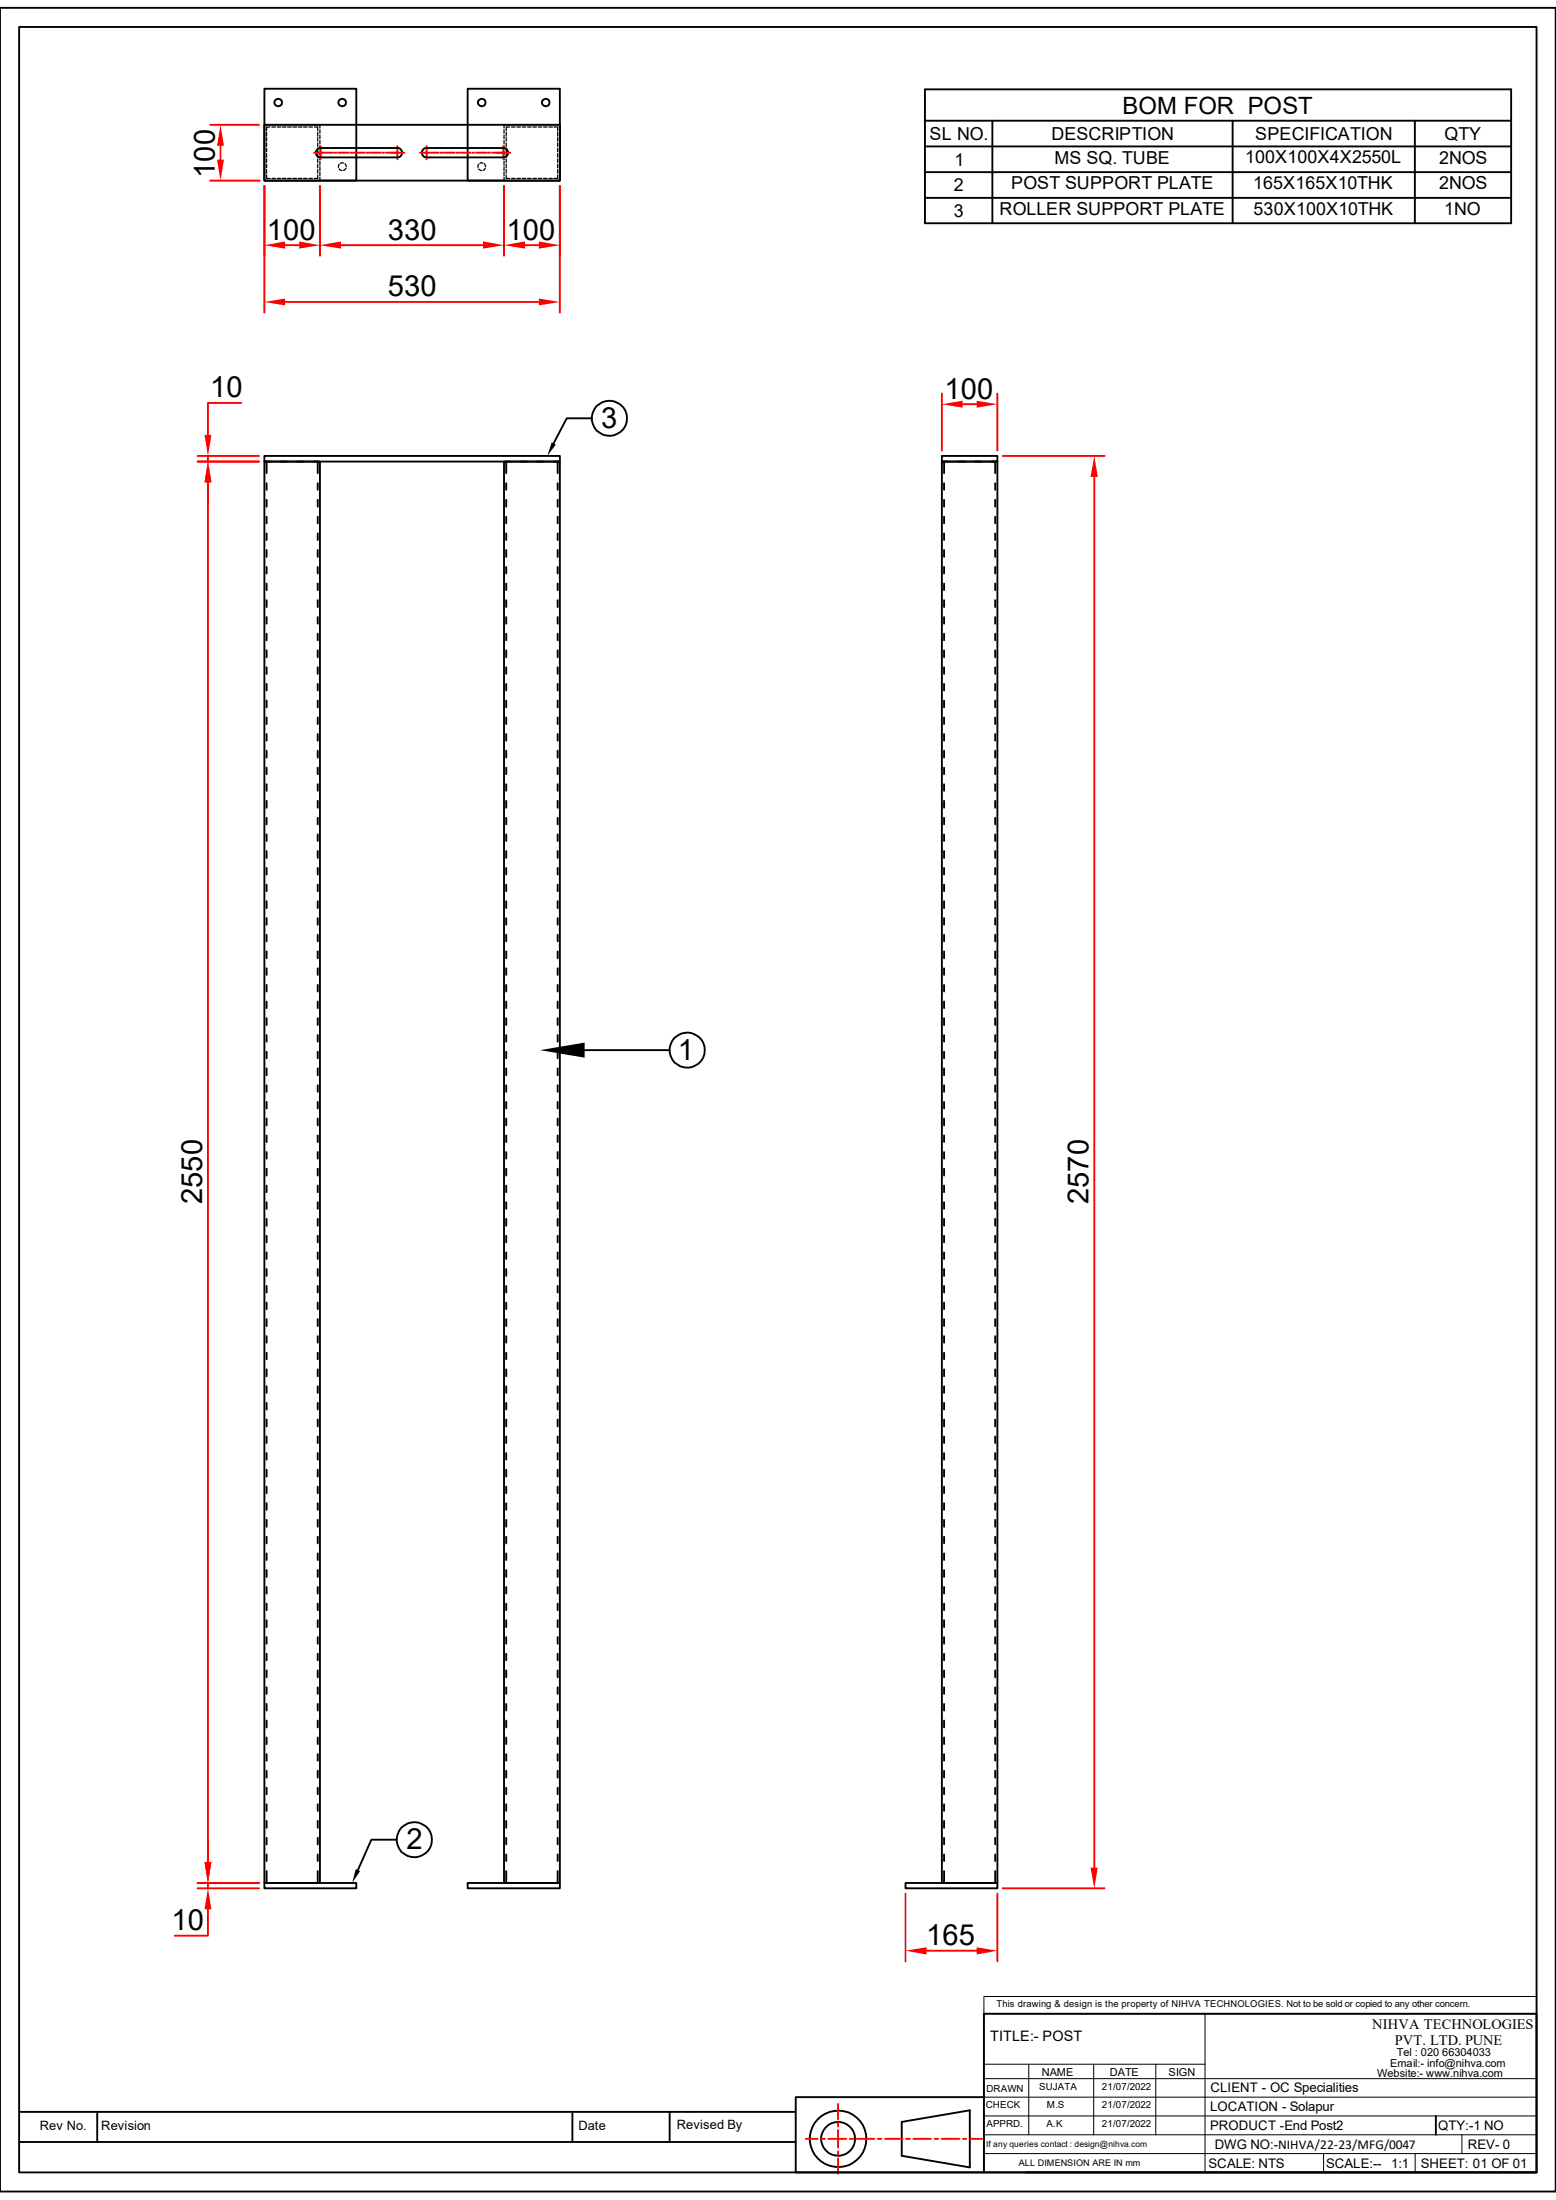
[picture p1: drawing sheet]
<svg xmlns="http://www.w3.org/2000/svg" width="210mm" height="297mm" viewBox="0 0 210 297" stroke-linecap="round" stroke-linejoin="round" font-family="sans-serif">
<g fill="none" stroke="#000" stroke-width=".25">
<path d="M0 1.1h210v294.8h-210zM2.6 3.6h204.8v289.7h-204.8zM35.7 16.8h39.9v7.6h-39.9zM35.7 12h12.4v12.4h-12.4zM63.1 12h12.5v12.4h-12.5zM43 20h10.6a.64 .64 0 0 1 .7 .6 .64 .64 0 0 1-.7 .7h-10.3a.65 .65 0 0 1-.7-.5 .65 .65 0 0 1 .4-.8zM57.3 20h10.6a.64 .64 0 0 1 .7 .6 .64 .64 0 0 1-.7 .7h-10.3a.65 .65 0 0 1-.7-.5 .65 .65 0 0 1 .4-.8zM35.7 61.6h39.9v.7h-39.9zM35.7 62.3h7.5v191.9h-7.5zM36 65.2v.9M36 67.5v.9M36 69.8v.9"/>
<path d="M36 72v.9M36 74.3v.9M36 76.5v.9M36 78.8v.9M36.5 62.3h-.5v1.6M37.8 62.3h.9M40.1 62.3h.9M42.4 62.3h.5v1.6M42.9 65.2v.9M42.9 67.5v.9M42.9 69.8v.9M42.9 72v.9"/>
<path d="M42.9 74.3v.9M42.9 76.5v.9M42.9 78.8v.9M68 62.3h7.6v191.9h-7.6zM68.3 65.2v.9M68.3 67.5v.9M68.3 69.8v.9M68.3 72v.9M68.3 74.3v.9M68.3 76.5v.9M68.3 78.8v.9M68.9 62.3h-.6v1.6"/>
<path d="M70.2 62.3h.9M72.5 62.3h.9M74.7 62.3h.6v1.6M75.3 65.2v.9M75.3 67.5v.9M75.3 69.8v.9M75.3 72v.9M75.3 74.3v.9M75.3 76.5v.9M75.3 78.8v.9M36 81v1M36 83.3v.9"/>
<path d="M36 85.6v.8M36 87.8v.9M36 90.1v.9M36 92.3v.9M36 94.6v.9M36 96.9v.8M36 99.1v.9M42.9 81v1M42.9 83.3v.9M42.9 85.6v.8M42.9 87.8v.9M42.9 90.1v.9"/>
<path d="M42.9 92.3v.9M42.9 94.6v.9M42.9 96.9v.8M42.9 99.1v.9M68.3 81v1M68.3 83.3v.9M68.3 85.6v.8M68.3 87.8v.9M68.3 90.1v.9M68.3 92.3v.9M68.3 94.6v.9M68.3 96.9v.8"/>
<path d="M68.3 99.1v.9M75.3 81v1M75.3 83.3v.9M75.3 85.6v.8M75.3 87.8v.9M75.3 90.1v.9M75.3 92.3v.9M75.3 94.6v.9M75.3 96.9v.8M75.3 99.1v.9M36 101.3v1M36 103.6v.9"/>
<path d="M36 105.9v.9M36 108.1v1M36 110.4v.9M36 112.6v.9M36 114.9v.9M36 117.2v.9M36 119.4v.9M42.9 101.3v1M42.9 103.6v.9M42.9 105.9v.9M42.9 108.1v1M42.9 110.4v.9"/>
<path d="M42.9 112.6v.9M42.9 114.9v.9M42.9 117.2v.9M42.9 119.4v.9M68.3 101.3v1M68.3 103.6v.9M68.3 105.9v.9M68.3 108.1v1M68.3 110.4v.9M68.3 112.6v.9M68.3 114.9v.9M68.3 117.2v.9"/>
<path d="M68.3 119.4v.9M75.3 101.3v1M75.3 103.6v.9M75.3 105.9v.9M75.3 108.1v1M75.3 110.4v.9M75.3 112.6v.9M75.3 114.9v.9M75.3 117.2v.9M75.3 119.4v.9M36 121.7v.9M36 124v.8"/>
<path d="M36 126.2v.9M36 128.4v1M36 130.7v.9M36 133v.9M36 135.2v.9M36 137.5v.9M36 139.7v.9M42.9 121.7v.9M42.9 124v.8M42.9 126.2v.9M42.9 128.4v1M42.9 130.7v.9"/>
<path d="M42.9 133v.9M42.9 135.2v.9M42.9 137.5v.9M42.9 139.7v.9M68.3 121.7v.9M68.3 124v.8M68.3 126.2v.9M68.3 128.4v1M68.3 130.7v.9M68.3 133v.9M68.3 135.2v.9M68.3 137.5v.9"/>
<path d="M68.3 139.7v.9M75.3 121.7v.9M75.3 124v.8M75.3 126.2v.9M75.3 128.4v1M75.3 130.7v.9M75.3 133v.9M75.3 135.2v.9M75.3 137.5v.9M75.3 139.7v.9M36 142v.9M36 144.2v1"/>
<path d="M36 146.5v.9M36 148.8v.8M36 151v.9M36 153.3v.9M36 155.5v.9M36 157.8v.9M42.9 142v.9M42.9 144.2v1M42.9 146.5v.9M42.9 148.8v.8M42.9 151v.9M42.9 153.3v.9"/>
<path d="M42.9 155.5v.9M42.9 157.8v.9M68.3 142v.9M68.3 144.2v1M68.3 146.5v.9M68.3 148.8v.8M68.3 151v.9M68.3 153.3v.9M68.3 155.5v.9M68.3 157.8v.9M75.3 142v.9M75.3 144.2v1"/>
<path d="M75.3 146.5v.9M75.3 148.8v.8M75.3 151v.9M75.3 153.3v.9M75.3 155.5v.9M75.3 157.8v.9M36 160.1v.9M36 162.3v.9M36 164.5v1M36 166.8v.9M36 169.1v.9M36 171.3v1"/>
<path d="M36 173.6v.9M36 175.9v.8M36 178.1v.9M42.9 160.1v.9M42.9 162.3v.9M42.9 164.5v1M42.9 166.8v.9M42.9 169.1v.9M42.9 171.3v1M42.9 173.6v.9M42.9 175.9v.8M42.9 178.1v.9"/>
<path d="M68.3 160.1v.9M68.3 162.3v.9M68.3 164.5v1M68.3 166.8v.9M68.3 169.1v.9M68.3 171.3v1M68.3 173.6v.9M68.3 175.9v.8M68.3 178.1v.9M75.3 160.1v.9M75.3 162.3v.9M75.3 164.5v1"/>
<path d="M75.3 166.8v.9M75.3 169.1v.9M75.3 171.3v1M75.3 173.6v.9M75.3 175.9v.8M75.3 178.1v.9M36 180.4v.9M36 182.6v.9M36 184.9v.9M36 187.2v.8M36 189.4v.9M36 191.6v1"/>
<path d="M36 193.9v.9M36 196.2v.9M36 198.4v.9M42.9 180.4v.9M42.9 182.6v.9M42.9 184.9v.9M42.9 187.2v.8M42.9 189.4v.9M42.9 191.6v1M42.9 193.9v.9M42.9 196.2v.9M42.9 198.4v.9"/>
<path d="M68.3 180.4v.9M68.3 182.6v.9M68.3 184.9v.9M68.3 187.2v.8M68.3 189.4v.9M68.3 191.6v1M68.3 193.9v.9M68.3 196.2v.9M68.3 198.4v.9M75.3 180.4v.9M75.3 182.6v.9M75.3 184.9v.9"/>
<path d="M75.3 187.2v.8M75.3 189.4v.9M75.3 191.6v1M75.3 193.9v.9M75.3 196.2v.9M75.3 198.4v.9M36 200.7v.9M36 202.9v.9M36 205.2v.9M36 207.5v.9M36 209.7v.9M36 212v.9"/>
<path d="M36 214.2v.9M36 216.5v.9M36 218.7v1M42.9 200.7v.9M42.9 202.9v.9M42.9 205.2v.9M42.9 207.5v.9M42.9 209.7v.9M42.9 212v.9M42.9 214.2v.9M42.9 216.5v.9M42.9 218.7v1"/>
<path d="M68.3 200.7v.9M68.3 202.9v.9M68.3 205.2v.9M68.3 207.5v.9M68.3 209.7v.9M68.3 212v.9M68.3 214.2v.9M68.3 216.5v.9M68.3 218.7v1M75.3 200.7v.9M75.3 202.9v.9M75.3 205.2v.9"/>
<path d="M75.3 207.5v.9M75.3 209.7v.9M75.3 212v.9M75.3 214.2v.9M75.3 216.5v.9M75.3 218.7v1M36 221v.9M36 223.3v.9M36 225.5v.9M36 227.8v.9M36 230v.9M36 232.3v.9"/>
<path d="M36 234.6v.9M36 236.8v.9M36 239.1v.9M42.9 221v.9M42.9 223.3v.9M42.9 225.5v.9M42.9 227.8v.9M42.9 230v.9M42.9 232.3v.9M42.9 234.6v.9M42.9 236.8v.9M42.9 239.1v.9"/>
<path d="M68.3 221v.9M68.3 223.3v.9M68.3 225.5v.9M68.3 227.8v.9M68.3 230v.9M68.3 232.3v.9M68.3 234.6v.9M68.3 236.8v.9M68.3 239.1v.9M75.3 221v.9M75.3 223.3v.9M75.3 225.5v.9"/>
<path d="M75.3 227.8v.9M75.3 230v.9M75.3 232.3v.9M75.3 234.6v.9M75.3 236.8v.9M75.3 239.1v.9M35.7 254.2h12.4v.7h-12.4zM36 252.6v1.6h.5M36 241.3v.9M36 243.6v.9M36 245.8v1M36 248.1v.9"/>
<path d="M36 250.4v.8M37.8 254.2h.9M40.1 254.2h.9M42.9 241.3v.9M42.9 243.6v.9M42.9 245.8v1M42.9 248.1v.9M42.9 250.4v.8M42.9 252.6v1.6h-.5M63.1 254.2h12.5v.7h-12.5zM68.3 252.6v1.6h.6M68.3 241.3v.9"/>
<path d="M68.3 243.6v.9M68.3 245.8v1M68.3 248.1v.9M68.3 250.4v.8M70.2 254.2h.9M72.5 254.2h.9M75.3 252.6v1.6h-.6M75.3 241.3v.9M75.3 243.6v.9M75.3 245.8v1M75.3 248.1v.9M75.3 250.4v.8"/>
<path d="M138.4 293.3h69"/>
<circle cx="37.6" cy="13.9" r=".51"/>
<circle cx="46.2" cy="13.9" r=".51"/>
<circle cx="65" cy="13.9" r=".51"/>
<circle cx="73.7" cy="13.9" r=".51"/>
</g>
<g fill="none" stroke="#000" stroke-width=".17">
<path d="M35.7 17.5v.5M35.7 18.2v.5M35.7 19v.4M35.7 19.7v.5M36 17.9v.5M36 18.6v.4M36 19.3v.5M36.1 16.8h-.4v.5M36.3 16.8h.5M36.4 17.1h-.4v.6M36.7 17.1h.5M37 16.8h.5"/>
<path d="M37.4 17.1h.5M37.8 16.8h.4M38.1 17.1h.5M38.5 16.8h.4M38.8 17.1h.5M39.2 16.8h.5M39.5 17.1h.5M39.9 16.8h.5M40.3 17.1h.5M40.6 16.8h.5M41 17.1h.4M41.4 16.8h.4"/>
<path d="M41.7 17.1h.5M42.1 16.8h.4M42.4 17.1h.5v.6M42.8 16.8h.4v.5M42.9 17.9v.5M42.9 18.6v.5M42.9 19.3v.5M43.2 17.5v.5M43.2 18.2v.5M43.2 19v.4M43.2 19.7v.5M68 17.5v.5"/>
<path d="M68 18.2v.5M68 19v.4M68 19.7v.5M68.3 17.9v.5M68.3 18.6v.5M68.3 19.3v.5M68.5 16.8h-.5v.5M68.7 16.8h.5M68.8 17.1h-.5v.6M69 17.1h.5M69.4 16.8h.5M69.8 17.1h.4"/>
<path d="M70.1 16.8h.5M70.5 17.1h.5M70.8 16.8h.5M71.2 17.1h.5M71.5 16.8h.6M71.9 17.1h.5M72.3 16.8h.4M72.6 17.1h.5M73 16.8h.4M73.4 17.1h.4M73.7 16.8h.5M74.1 17.1h.4"/>
<path d="M74.4 16.8h.5M74.8 17.1h.5v.6M75.1 16.8h.5v.5M75.3 17.9v.5M75.3 18.6v.4M75.3 19.3v.5M75.6 17.5v.5M75.6 18.2v.5M75.6 19v.4M75.6 19.7v.5M35.7 24v.4h.4M35.7 20.4v.5"/>
<path d="M35.7 21.1v.5M35.7 21.8v.5M35.7 22.5v.5M35.7 23.2v.5M36 23.6v.5h.4M36 20v.5M36 20.7v.5M36 21.5v.4M36 22.2v.4M36 22.9v.5M36.3 24.4h.5M36.7 24.1h.5"/>
<path d="M37 24.4h.5M37.4 24.1h.5M37.8 24.4h.4M38.1 24.1h.5M38.5 24.4h.4M38.8 24.1h.5M39.2 24.4h.5M39.5 24.1h.5M39.9 24.4h.5M40.3 24.1h.5M40.6 24.4h.5M41 24.1h.4"/>
<path d="M41.4 24.4h.4M41.7 24.1h.5M42.1 24.4h.4M42.9 20v.5M42.9 20.7v.5M42.9 21.5v.4M42.9 22.2v.4M42.9 22.9v.5M42.9 23.6v.5h-.5M43.2 20.4v.5M43.2 21.1v.5M43.2 21.8v.5"/>
<path d="M43.2 22.5v.5M43.2 23.2v.5M43.2 24v.4h-.4M45.8 22.2l-.1 .4M45.8 22.8l.3 .2M46.4 22l-.5 .1M46.6 22.1l.1 .4M46.7 22.7l-.2 .2-.1 .1M64.6 22.2l-.1 .4M64.6 22.8l.4 .2M65.2 22l-.4 .1M65.4 22.1l.1 .4"/>
<path d="M65.5 22.7l-.3 .3M68 24v.4h.5M68 20.4v.5M68 21.1v.5M68 21.8v.5M68 22.5v.5M68 23.2v.5M68.3 23.6v.5h.5M68.3 20v.5M68.3 20.7v.5M68.3 21.5v.4M68.3 22.2v.4"/>
<path d="M68.3 22.9v.5M68.7 24.4h.5M69 24.1h.5M69.4 24.4h.5M69.8 24.1h.4M70.1 24.4h.5M70.5 24.1h.5M70.8 24.4h.5M71.2 24.1h.5M71.5 24.4h.6M71.9 24.1h.5M72.3 24.4h.4"/>
<path d="M72.6 24.1h.5M73 24.4h.4M73.4 24.1h.4M73.7 24.4h.5M74.1 24.1h.4M74.4 24.4h.5M75.3 23.6v.5h-.5M75.3 20v.5M75.3 20.7v.5M75.3 21.5v.4M75.3 22.2v.4M75.3 22.9v.5"/>
<path d="M75.6 24v.4h-.5M75.6 20.4v.5M75.6 21.1v.5M75.6 21.8v.5M75.6 22.5v.5M75.6 23.2v.5"/>
</g>
<g fill="none" stroke="#f00" stroke-width=".25">
<path d="M43.3 19.7v.8M53.6 19.7v.8M57.6 19.7v.8M67.9 19.7v.8M42.4 20.6h.7M43.2 20.6h.1M43.3 20.6v.1M43.3 20.7v.8M43.4 20.6h1.6M45.2 20.6h.2M45.7 20.6h1.4M47.3 20.6h.3"/>
<path d="M47.8 20.6h1.4M49.5 20.6h.2M50 20.6h1.4M51.6 20.6h.3M52.1 20.6h1.6M53.6 20.6v.1M53.6 20.7v.8M53.8 20.6h.8M56.7 20.6h.7M57.5 20.6h.1M57.6 20.6v.1M57.6 20.7v.8"/>
<path d="M57.7 20.6h1.5M59.5 20.6h.2M59.9 20.6h1.5M61.6 20.6h.3M62.1 20.6h1.4M63.8 20.6h.2M64.3 20.6h1.4M65.9 20.6h.3M66.4 20.6h1.6M67.9 20.6v.1M67.9 20.7v.8M68.1 20.6h.8"/>
</g>
<path d="M132.8 269.5h74.6v2.4h-74.6zM162.6 271.9h44.8M132.8 288.2h74.6M132.8 285.7h74.6M132.8 283.1h74.6M132.8 280.6h74.6" fill="none" stroke="#000" stroke-width=".13"/>
<path d="M163 272.5h21.7v5.9h-21.7z" fill="#fff"/>
<path d="M132.8 271.9v21.4M132.8 278.7h29.8M134.1 271.9h28.5v21.4M138.9 278.7v9.5M147.6 278.7v9.5M156 278.7v9.5M132.8 290.7h74.6M178.6 290.7v2.6M191 290.7v2.6M197.3 288.2v2.5" fill="none" stroke="#000" stroke-width=".13"/>
<g fill="none" stroke="#000" stroke-width=".25">
<path d="M124.8 12.1h79.2v18h-79.2zM124.8 16.3h79.2M124.8 19.8h79.2M133.9 16.3v13.8M166.4 16.3v13.8M191 16.3v13.8M124.8 23.2h79.2M124.8 26.7h79.2M127.1 62.3h7.5v191.9h-7.5zM127.1 61.6h7.5v.7h-7.5zM127.4 65.2v.9M127.4 67.5v.9"/>
<path d="M127.4 69.8v.9M127.4 72v.9M127.4 74.3v.9M127.4 76.5v.9M127.4 78.8v.9M127.9 62.3h-.5v1.6M129.3 62.3h.9M131.6 62.3h.9M133.8 62.3h.5v1.6M134.3 65.2v.9M134.3 67.5v.9M134.3 69.8v.9"/>
<path d="M134.3 72v.9M134.3 74.3v.9M134.3 76.5v.9M134.3 78.8v.9M127.4 81v1M127.4 83.3v.9M127.4 85.6v.8M127.4 87.8v.9M127.4 90.1v.9M127.4 92.3v.9M127.4 94.6v.9M127.4 96.9v.8"/>
<path d="M127.4 99.1v.9M134.3 81v1M134.3 83.3v.9M134.3 85.6v.8M134.3 87.8v.9M134.3 90.1v.9M134.3 92.3v.9M134.3 94.6v.9M134.3 96.9v.8M134.3 99.1v.9M127.4 101.3v1M127.4 103.6v.9"/>
<path d="M127.4 105.9v.9M127.4 108.1v1M127.4 110.4v.9M127.4 112.6v.9M127.4 114.9v.9M127.4 117.2v.9M127.4 119.4v.9M134.3 101.3v1M134.3 103.6v.9M134.3 105.9v.9M134.3 108.1v1M134.3 110.4v.9"/>
<path d="M134.3 112.6v.9M134.3 114.9v.9M134.3 117.2v.9M134.3 119.4v.9M127.4 121.7v.9M127.4 124v.8M127.4 126.2v.9M127.4 128.4v1M127.4 130.7v.9M127.4 133v.9M127.4 135.2v.9M127.4 137.5v.9"/>
<path d="M127.4 139.7v.9M134.3 121.7v.9M134.3 124v.8M134.3 126.2v.9M134.3 128.4v1M134.3 130.7v.9M134.3 133v.9M134.3 135.2v.9M134.3 137.5v.9M134.3 139.7v.9M127.4 142v.9M127.4 144.2v1"/>
<path d="M127.4 146.5v.9M127.4 148.8v.8M127.4 151v.9M127.4 153.3v.9M127.4 155.5v.9M127.4 157.8v.9M134.3 142v.9M134.3 144.2v1M134.3 146.5v.9M134.3 148.8v.8M134.3 151v.9M134.3 153.3v.9"/>
<path d="M134.3 155.5v.9M134.3 157.8v.9M127.4 160.1v.9M127.4 162.3v.9M127.4 164.5v1M127.4 166.8v.9M127.4 169.1v.9M127.4 171.3v1M127.4 173.6v.9M127.4 175.9v.8M127.4 178.1v.9M134.3 160.1v.9"/>
<path d="M134.3 162.3v.9M134.3 164.5v1M134.3 166.8v.9M134.3 169.1v.9M134.3 171.3v1M134.3 173.6v.9M134.3 175.9v.8M134.3 178.1v.9M127.4 180.4v.9M127.4 182.6v.9M127.4 184.9v.9M127.4 187.2v.8"/>
<path d="M127.4 189.4v.9M127.4 191.6v1M127.4 193.9v.9M127.4 196.2v.9M127.4 198.4v.9M134.3 180.4v.9M134.3 182.6v.9M134.3 184.9v.9M134.3 187.2v.8M134.3 189.4v.9M134.3 191.6v1M134.3 193.9v.9"/>
<path d="M134.3 196.2v.9M134.3 198.4v.9M127.4 200.7v.9M127.4 202.9v.9M127.4 205.2v.9M127.4 207.5v.9M127.4 209.7v.9M127.4 212v.9M127.4 214.2v.9M127.4 216.5v.9M127.4 218.7v1M134.3 200.7v.9"/>
<path d="M134.3 202.9v.9M134.3 205.2v.9M134.3 207.5v.9M134.3 209.7v.9M134.3 212v.9M134.3 214.2v.9M134.3 216.5v.9M134.3 218.7v1M127.4 221v.9M127.4 223.3v.9M127.4 225.5v.9M127.4 227.8v.9"/>
<path d="M127.4 230v.9M127.4 232.3v.9M127.4 234.6v.9M127.4 236.8v.9M127.4 239.1v.9M134.3 221v.9M134.3 223.3v.9M134.3 225.5v.9M134.3 227.8v.9M134.3 230v.9M134.3 232.3v.9M134.3 234.6v.9"/>
<path d="M134.3 236.8v.9M134.3 239.1v.9M122.2 254.2h12.4v.7h-12.4zM127.4 252.6v1.6h.5M127.4 241.3v.9M127.4 243.6v.9M127.4 245.8v1M127.4 248.1v.9M127.4 250.4v.8M129.3 254.2h.9M131.6 254.2h.9M134.3 252.6v1.6h-.5"/>
<path d="M134.3 241.3v.9M134.3 243.6v.9M134.3 245.8v1M134.3 248.1v.9M134.3 250.4v.8M132.8 271.9h74.6v21.4h-74.6zM2.6 289.2h104.8M2.6 285.1h104.8M13.1 285.1v4.1M77.3 285.1v4.1M90.4 285.1v4.1M121.7 286.5l9.2-1.6v7.7l-9.2-1.6z"/>
<path d="M132.8 283.1h-25.4v10.2h25.4M193.8 285.7v2.5"/>
<circle cx="113.1" cy="288.8" r="2.29"/>
<circle cx="113.1" cy="288.8" r="3.8"/>
</g>
<g fill="none" stroke="#f00" stroke-width=".25">
<path d="M35.7 25.1v17.1M75.6 25.1v17.1M38.5 40.8h34.2M108.8 288.8h1.6M110.9 288.8h.4M111.8 288.8h2.4M113.1 286.6v.5M113.1 287.6v2.3M113.1 290.4v.5M113.1 291.4v2.1M113.1 284.1v2M114.7 288.8h.4"/>
<path d="M115.6 288.8h2.4M118.5 288.8h.5M119.5 288.8h2.3M122.3 288.8h.5M123.3 288.8h2.3M126.2 288.8h.4M127.1 288.8h2.4M130 288.8h.4M130.9 288.8h1.6"/>
</g>
<g fill="#f00">
<path d="M35.7 40.8l2.8-.5v.9z"/>
<path d="M72.7 40.3l2.9 .5-2.9 .4z"/>
</g>
<path d="M35.7 25.1v9.4M38.5 33.1h1.9M43.2 25.1v9.4" fill="none" stroke="#f00" stroke-width=".25"/>
<g fill="#f00">
<path d="M35.7 33.1l2.8-.5v1z"/>
<path d="M40.4 32.6l2.8 .5-2.8 .5z"/>
</g>
<path d="M43.2 25.1v9.4M46 33.1h19.2M68 25.1v9.4" fill="none" stroke="#f00" stroke-width=".25"/>
<g fill="#f00">
<path d="M43.2 33.1l2.8-.5v1z"/>
<path d="M65.2 32.6l2.8 .5-2.8 .5z"/>
</g>
<path d="M68 25.1v9.4M70.9 33.1h1.8M75.6 25.1v9.4" fill="none" stroke="#f00" stroke-width=".25"/>
<g fill="#f00">
<path d="M68 33.1l2.9-.5v1z"/>
<path d="M72.7 32.6l2.9 .5-2.9 .5z"/>
</g>
<path d="M28.4 16.8h6.6M29.8 19.7v1.8M28.4 24.4h6.7" fill="none" stroke="#f00" stroke-width=".25"/>
<g fill="#f00">
<path d="M29.3 21.5h.9l-.4 2.9z"/>
<path d="M29.8 16.8l.4 2.9h-.9z"/>
</g>
<path d="M26.7 254.9h8.3M26.7 254.2h8.3M28.1 257.8v3.5h-4.5M28.1 248.5v2.9M28.1 254.2v.7" fill="none" stroke="#f00" stroke-width=".25"/>
<g fill="#f00">
<path d="M27.6 251.4h.9l-.4 2.8z"/>
<path d="M28.1 254.9l.4 2.9h-.9z"/>
</g>
<path d="M26.7 62.3h8.3M28.1 65.1v186.3M26.7 254.2h8.3" fill="none" stroke="#f00" stroke-width=".25"/>
<g fill="#f00">
<path d="M27.6 251.4h.9l-.4 2.8z"/>
<path d="M28.1 62.3l.4 2.8h-.9z"/>
</g>
<path d="M32.6 54.4h-4.5v4.3M26.7 61.6h8.3M26.7 62.3h8.3M28.1 61.6v.7M28.1 65.1v2.8" fill="none" stroke="#f00" stroke-width=".25"/>
<g fill="#f00">
<path d="M28.1 62.3l.4 2.8h-.9z"/>
<path d="M27.6 58.7h.9l-.4 2.9z"/>
</g>
<path d="M127.1 53.1v7.7M129.9 54.6h1.9M134.6 53.1v7.7" fill="none" stroke="#f00" stroke-width=".25"/>
<g fill="#f00">
<path d="M127.1 54.6l2.8-.5v.9z"/>
<path d="M131.8 54.1l2.8 .5-2.8 .4z"/>
</g>
<path d="M135.3 61.6h13.8M147.7 64.4v187.7M135.3 254.9h13.8" fill="none" stroke="#f00" stroke-width=".25"/>
<g fill="#f00">
<path d="M147.7 61.6l.5 2.8h-1z"/>
<path d="M147.2 252.1h1l-.5 2.8z"/>
</g>
<path d="M122.2 255.7v9.1M134.6 255.7v9.1M125.1 263.4h6.7" fill="none" stroke="#f00" stroke-width=".25"/>
<g fill="#f00">
<path d="M122.2 263.4l2.9-.5v1z"/>
<path d="M131.8 262.9l2.8 .5-2.8 .5z"/>
</g>
<path d="M74.5 59.7l.5 .3-1.1 1.6zM72.9 141.8l6-1v2zM48 252.3l.6 .3-1.1 1.6z" fill="#000"/>
<g fill="none" stroke="#000" stroke-width=".25">
<path d="M79.9 56.5h-3.4l-1.8 3.4M78.9 141.8h11.5M53.6 248.4h-3.5l-1.8 4.1"/>
<circle cx="82.3" cy="56.5" r="2.36"/>
<circle cx="92.8" cy="141.8" r="2.36"/>
<circle cx="55.9" cy="248.4" r="2.36"/>
</g>
<g font-size="3.9">
<text x="29" y="24" transform="rotate(-90 29 24)">100</text>
<text x="36" y="32.3">100</text>
<text x="52.3" y="32.3">330</text>
<text x="68.4" y="32.3">100</text>
<text x="52.3" y="40">530</text>
<text x="28.4" y="53.6">10</text>
<text x="127.5" y="53.8">100</text>
<text x="81.2" y="57.8">3</text>
<text x="91.5" y="143.2">1</text>
<text x="27.3" y="162.6" transform="rotate(-90 27.3 162.6)">2550</text>
<text x="146.9" y="162.6" transform="rotate(-90 146.9 162.6)">2570</text>
<text x="54.9" y="249.7">2</text>
<text x="23.2" y="260.6">10</text>
<text x="125" y="262.6">165</text>
</g>
<text font-size="3.2" x="151.5" y="15.3">BOM FOR POST</text>
<g font-size="2.4">
<text x="125.5" y="18.9">SL NO.</text>
<text x="128.8" y="22.4">1</text>
<text x="141.9" y="18.9">DESCRIPTION</text>
<text x="142.3" y="22.1">MS SQ. TUBE</text>
<text x="168.1" y="22.1">100X100X4X2550L</text>
<text x="169.4" y="18.9">SPECIFICATION</text>
<text x="194.2" y="22.1">2NOS</text>
<text x="194.9" y="18.8">QTY</text>
<text x="128.7" y="25.8">2</text>
<text x="128.7" y="29.3">3</text>
<text x="134.9" y="29">ROLLER SUPPORT PLATE</text>
<text x="136.5" y="25.6">POST SUPPORT PLATE</text>
<text x="169.1" y="25.5">165X165X10THK</text>
<text x="169.2" y="29">530X100X10THK</text>
<text x="194.2" y="25.6">2NOS</text>
<text x="194.9" y="29">1NO</text>
</g>
<g font-size="1.9">
<text x="133.6" y="275.5">TITLE:- POST</text>
<text x="185.2" y="273.9">NIHVA TECHNOLOGIES</text>
<text x="188.3" y="276.1">PVT. LTD. PUNE</text>
</g>
<g font-size="1.8">
<text x="163.3" y="287.6">PRODUCT -End Post2</text>
<text x="163.3" y="285">LOCATION - Solapur</text>
<text x="163.4" y="282.5">CLIENT - OC Specialities</text>
<text x="194.1" y="287.6">QTY:-1 NO</text>
<text x="163.1" y="292.7">SCALE: NTS</text>
<text x="164" y="290.1">DWG NO:-NIHVA/22-23/MFG/0047</text>
<text x="179" y="292.7">SCALE:--</text>
<text x="187.7" y="292.7">1:1</text>
<text x="191.8" y="292.7">SHEET: 01 OF 01</text>
<text x="198.1" y="290.1">REV- 0</text>
</g>
<g font-size="1.7">
<text x="5.4" y="287.5">Rev No.</text>
<text x="13.7" y="287.5">Revision</text>
<text x="78.1" y="287.5">Date</text>
<text x="91.4" y="287.4">Revised By</text>
</g>
<g font-size="1.5">
<text x="140.6" y="280.2">NAME</text>
<text x="149.8" y="280.2">DATE</text>
<text x="157.7" y="280.2">SIGN</text>
<text x="185.9" y="280.4">Website:- www.nihva.com</text>
<text x="187.6" y="279.1">Email:- info@nihva.com</text>
<text x="188.5" y="277.6">Tel : 020 66304033</text>
</g>
<g font-size="1.3">
<text x="134.5" y="271">This drawing &amp; design is the property of NIHVA TECHNOLOGIES. Not to be sold or copied to any other concern.</text>
<text x="133.1" y="284.6">CHECK</text>
<text x="133.1" y="282.4">DRAWN</text>
<text x="133.1" y="287.2">APPRD.</text>
<text x="140.3" y="282.1">SUJATA</text>
<text x="141.3" y="287.2">A.K</text>
<text x="141.3" y="284.6">M.S</text>
<text x="148.7" y="282.1">21/07/2022</text>
<text x="148.7" y="284.6">21/07/2022</text>
<text x="148.7" y="287.2">21/07/2022</text>
</g>
<text font-size="1.2" x="137.5" y="292.4">ALL DIMENSION ARE IN mm</text>
<text font-size="1.1" x="133.1" y="289.8">If any queries contact : design@nihva.com</text>
</svg>
